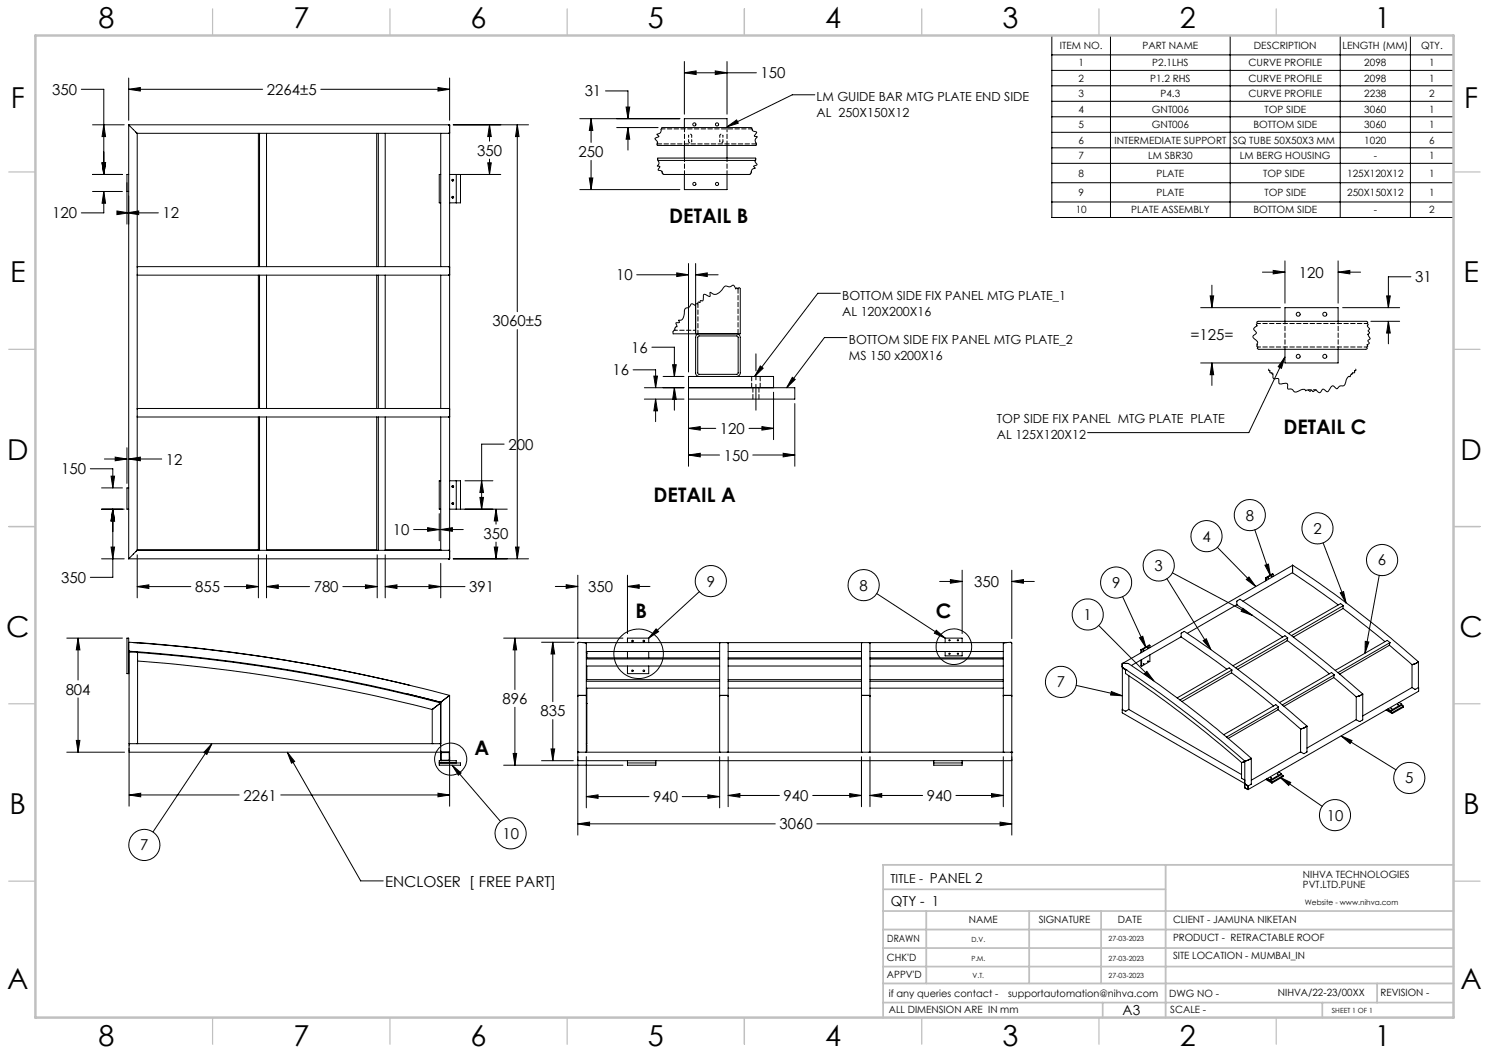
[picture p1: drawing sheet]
<svg xmlns="http://www.w3.org/2000/svg" width="420mm" height="297mm" viewBox="0 0 420 297" stroke-linecap="round" stroke-linejoin="round" font-family="sans-serif">
<g fill="none" stroke="#000" stroke-width=".28">
<path d="M193 17.4v14.8M201.8 20l3.3 .5-3.3 .5zM205.1 17.4v14.8M296.7 10h113.3v51.3h-113.3zM296.7 15.5h113.3M296.7 19.9h113.3M313.2 10v51.3M347 10v51.3M378 10v51.3M397.8 10v51.3M22.9 25.2h6.4v24M26.1 35.2h8.9"/>
<path d="M29.3 35.2l.5 3.3h-1zM36.3 25.2l3.3-.5v1zM36.3 22v11.9M36.3 25.2h37.8M36.3 35.2l2.3 2.3M36.3 35.2h90.3M36.3 35.2v122.4M38.4 37.4l.3 .2M38.7 37.6h87.9M38.7 37.6v37.6M72.9 37.6v37.6M73.2 37.6v37.6"/>
<path d="M75.2 37.6v37.6M90.5 25.2h36.3M106.3 37.6v37.6M106.7 37.6v37.6M108.7 37.6v37.6M123.5 24.7l3.3 .5-3.3 .5zM124.3 37.6v37.6M126.6 35.2h.1M126.6 37.6h.1M126.6 35.2l.2 .3zM126.6 35.2h.2v122.4h-.2M126.8 22v11.9"/>
<path d="M126.8 37.4l-.2 .2zM127.8 35.2h21.3M138.1 35.2l.5 3.3h-1zM138.1 35.2v4.6M145.9 35.2l.5 3.3h-1zM145.9 35.2v52.7M163.5 33.5h28.3M166.7 33.5l.5 3.3h-1zM166.7 33.5v6.7M170.8 25.6h6.3v7.9M174 36h11.6M176.6 30.2h1l-.5 3.3z"/>
<path d="M177.1 36l.5 3.3h-1zM177.1 36v6.3M186.7 36h25.2l.2 .2a1.05 1.05 0 0 0 1.3 1v.3l-.6 .9 .8 .2a1.2 1.2 0 0 0-.3 1.9l-.1 .5h-27.7l-.2-.3a1.04 1.04 0 0 0-.6-1.5l.2-.3 1-.5-.6-.5a1.25 1.25 0 0 0 1.2-1.5h.2zM193 20.5l3.4-.5v1zM193 20.5h20.4M193 36v-2.5h12.1v2.5M205.1 35.8l2.7-2 .4 .9zM229.8 26.7h-6.3l-18.4 9.1M296.7 24.2h113.3M296.7 28.6h113.3M296.7 32.9h113.3M296.7 37.3h113.3"/>
<path d="M26.1 49.2h8.4M26.1 54h8.4M28.8 45.9h1l-.5 3.3zM29.3 54l.5 3.3h-1zM29.3 54v6h-6.4M33 59.5l3.3 .5-3.3 .5zM35.8 54h.5M36.3 49.2h-.5v14M124.3 49.2h-.4v8h.4M126.8 49.2h3.1v8h-3.1M128.7 49.2v8M130 49.2h11.3"/>
<path d="M137.6 45.9h1l-.5 3.3zM138.1 44.9v4.3M163.5 53.5h28.3M166.2 50.2h1l-.5 3.3zM166.7 45.2v8.3M185.6 44.6h27.5l.1 .5-.2 .3a.51 .51 0 0 0 .4 .8v.4l-.9 .3 .5 .6a1.19 1.19 0 0 0-1.1 1.4l-.4 .3h-24.3l-.4-.3a.99 .99 0 0 0-1.1-.9l.4-1-.7-.2a1.35 1.35 0 0 0 .1-1.8zM185.7 45.3h27.3M193 49.2v4.3h12.1v-4.3M193 41v3.6M205.1 41v3.6M296.7 41.7h113.3M296.7 46.1h113.3"/>
<path d="M296.7 51.5h113.3M296.7 57h113.3M35.8 60l3.3-.5v1zM35.8 60h8.9M38.7 75.2v2.4M38.7 75.2h87.9M38.7 77.6h87.9M38.7 77.6v37.6M72.9 77.6v37.6M73.2 77.6v37.6M75.2 77.6v37.6M106.3 77.6v37.6"/>
<path d="M106.7 77.6v37.6M108.7 77.6v37.6M124.3 77.6v37.6M126.6 75.2h.1M126.6 77.6l.2-.2zM126.6 77.6h.1M126.6 75.2l.2 .3zM179.6 77.5h14.6M190.9 77l3.3 .5-3.3 .5zM194.2 74.3v30.6M196.2 77.5l3.3-.5v1zM196.2 74.3v19.6"/>
<path d="M196.2 77.5h6.4M356.1 76.8h6.3M359.1 76.3l3.3 .5-3.3 .5zM362.4 73.6v11.9M377.4 76.8l3.4-.5v1zM377.4 73.6v11.9M377.4 76.8h6.4M398 78.1h-6.4v8.7M145.9 93v64.6M183.9 97.9h6.3v8.3M196.2 94.2h-6.3a.58 .58 0 0 1 .1-.9l.4-.1-.1-.6 .3-.5 .4 .1-.3-.9a.7 .7 0 0 1 .9-.3l-.2-.7a1.2 1.2 0 0 0 1.5-1.2l.4-2a1.86 1.86 0 0 0 1.6-1.3l.5-.1 .8 .6 .1-.6 .6 .1 .1-.6 .5 .1 .1-.5 .6 .1 .4-1.9 1.5 .6a.65 .65 0 0 0 .2-.9v-.3a2.01 2.01 0 0 0 3.3-.6l.5-.7a1.12 1.12 0 0 1 1.6-.2l1.1-.5 .7 1.1 .4-.3 .3 .3 .2-.4 .4 .3v12.8h-1M196.2 92.2v2"/>
<path d="M196.2 94.2h1M196.9 94.9l11.1-.1 .2 .3-.1 10.3-.3 .2-10.8-.1-.2-.3zM197.2 94.2a1.02 1.02 0 0 0-1 1v10a1.02 1.02 0 0 0 1 1M197.2 94.2h10.6M207.8 94.2a1.02 1.02 0 0 1 1 1v10a1.02 1.02 0 0 1-1 1M237 82.7h-6.3l-17.8 23.5M238.9 95.2h-6.3l-10.7 14.2M338.7 86.8h22.5M341.3 83.5h1l-.5 3.3zM341.8 80.4v6.4M354.5 90.8l.4-.2h30.5l.4 .2-.2 .5 .3 .3a.71 .71 0 0 0 .4 1.1v.2a.47 .47 0 0 0-.4 .5 .47 .47 0 0 0 .4 .4l-.5 .5 .3 .6a.53 .53 0 0 1 .4 .6 .53 .53 0 0 1-.6 .5l-.1 .2a.57 .57 0 0 1 .4 .6 .57 .57 0 0 1-.6 .5l.2 .4-.4 .2 .3 .4-.4 .2h-30.3l-.4-.2 .3-.4-.4-.3 .2-.3-.2-.2a.73 .73 0 0 0 .2-.7 .73 .73 0 0 0-.5-.6 .78 .78 0 0 1-.6-1.2 .7 .7 0 0 0 .6-.3 .7 .7 0 0 0 0-.8l-.1-.1a.72 .72 0 0 1-.4-.8 .72 .72 0 0 1 .7-.6l.2-.1-.2-.5 .4-.1zM362.4 90.6v-3.8h15v3.8"/>
<path d="M362.4 98.5v3.9h15v-3.9M378.7 86.8h16.1M386.7 90.6h8.1M391.1 83.5h1l-.5 3.3zM391.6 90.6l.5 3.3h-1zM391.6 90.6v6.4M38.7 115.2v2.4M38.7 115.2h87.9M38.7 117.6h87.9M38.7 117.6v37.6M72.9 117.6v37.6M73.2 117.6v37.6"/>
<path d="M75.2 117.6v37.6M106.3 117.6v37.6M106.7 117.6v37.6M108.7 117.6v37.6M124.3 117.6v37.5M126.6 115.2h.1M126.6 117.6l.2-.2zM126.6 117.6h.1M126.6 115.2l.2 .3zM178.6 104.3h6.3v5.1M181.8 109.4h11.1M181.8 112.6h11.1"/>
<path d="M184.4 106.1h1.1l-.6 3.3zM184.9 112.6l.6 3.3h-1.1zM184.9 112.6v6.3M187 106.2h5.9M189.7 102.9h1l-.5 3.3zM190.2 109.4l.5 3.3h-1zM190.2 109.4v6.3M194.2 109.4h30v3.2h-30M214.5 103.2l.8 .7-2.4 2.3zM218.2 110.6v13.4M218.2 109.4v-3.2h-24v25.3M223.5 106.4l.8 .6-2.4 2.4z"/>
<path d="M224.2 113.8v17.7M338.7 102.4h22.5M341.8 102.4l.5 3.3h-1zM341.8 102.4v6.3M357.9 104.1l-.1 .4h.4v.7l.6-.1v.3a.63 .63 0 0 1 .3 .9l.3 .6a.82 .82 0 0 1 1.3 .2v.1a.72 .72 0 0 0 0 .8 .72 .72 0 0 0 .7 .3h.2a1.07 1.07 0 0 1 1.6 .3 .71 .71 0 0 0 .4 1.1 1.13 1.13 0 0 1 1.4 .8 2.86 2.86 0 0 0 2.3-.6 .63 .63 0 0 1 1 .3l.8-.2 .5 .3a.38 .38 0 0 1 .4-.2 .38 .38 0 0 1 .3 .4h.2a.73 .73 0 0 1 .7-.4 .73 .73 0 0 1 .6 .5l.1 .1a.85 .85 0 0 0 1.1-.8 .95 .95 0 0 1 1.2 .6 1.31 1.31 0 0 0 1.2-1.2 .73 .73 0 0 1 .7-.5 .73 .73 0 0 1 .6 .6 .54 .54 0 0 0 .6 .2 .54 .54 0 0 0 .4-.5l.3-.2a1.22 1.22 0 0 0 1.6-1.1 1.62 1.62 0 0 1 1-1.6l.3 .1 .1-.6 .2-.1v-.2l.3 .1v-.4l.5 .1 .1-.7h.3v-.4M362.4 100.7l-.9 3.2-1-.5zM362.4 100.7l-10.2 21.3h-45.4M25.5 132.2h6.3v5.4M28.6 137.6h5.9M29.5 129.5h6.3M31.3 134.3h1l-.5 3.3zM32.5 128.9l3.3 .6-3.3 .5z"/>
<path d="M35.8 126.3v10M36.3 129.5l3.3-.6v1.1zM36.3 129.5h9.3M36.3 137.6h-.5v6h.5M124.3 135.6h-.4v8h.4M126.8 135.6h3.1v8h-3.1M128.7 135.6v8M131.2 135.6h7.8M135.9 135.6l.5 3.3h-1zM142.2 125.3h-6.3v18.3M194.2 128.3l3.3-.5v1.1zM194.2 120.8l3.3-.5v1z"/>
<path d="M194.2 128.3h8.8M194.2 120.8h7.7M211.3 120.8h6.9M212.3 128.3h11.9M214.9 120.3l3.3 .5-3.3 .5zM220.9 127.8l3.3 .5-3.3 .6zM28.6 143.6h6.4M28.6 157.6h6.4M31.3 154.3h1l-.5 3.3zM31.8 143.6l.5 3.3h-1zM31.8 143.6v19.2h-6.3M36.3 157.6h90.3"/>
<path d="M38.6 155.4l-2.3 2.2M38.7 156.5v12.1M38.7 155.2h87.9M38.7 155.2l-.3 .3M38.7 155.1h.1M38.8 155.1h-.1M38.8 155.1h34.1M72.9 156.5v12.1M75.2 155.1h31.1M75.2 156.5v12.1M106.4 156.5v12.1M108.7 156.5v12.1"/>
<path d="M108.7 155.1h15.3M116.7 149.4h7.2M120.6 148.8l3.3 .6-3.3 .5zM123.9 144.9v7.6M124 155.1h.1M124 155.1l.3 .1zM124 155.1h.3M124.3 149.4l3.3-.6v1.1zM124.3 158.9v9.7M124.3 149.4h6.4M124.3 155.1v.1M126.6 155.2h.1"/>
<path d="M126.6 155.2l.2 .3zM126.6 157.6l.2-.2zM126.6 157.6h.1M127.8 157.6h21.3M130 143.6h13.1M135.4 140.3h1l-.5 3.3zM139.4 154.3h1l-.5 3.3zM139.9 143.6l.5 3.3h-1zM139.9 143.6v4.2M139.9 152.9v4.7M145.4 154.3h1l-.5 3.3zM343.4 154.4l10.8 11"/>
<path d="M353.9 149.4l4.5 13M356.8 159.4l1-.3 .6 3.3zM364.6 159.5l7.7 5.1 8.6 6.3 11.4 9.1 7.8 6.7M364.6 159.5v1.1M364.6 159.5l-47.9 27.6M373.2 153.1l6.5 17M18.8 180h15.7M22 180l.5 3.3h-1zM22 180v11.8M35.8 180h.5v10h-.5zM38.7 165.4l3.3-.4v1zM38.7 165.4h15.1"/>
<path d="M63.2 165.4h9.7M69.6 165l3.3 .4-3.3 .6zM75.2 165.4l3.3-.4v1zM75.2 165.4h12.1M96.7 165.4h9.7M103.1 165l3.3 .4-3.3 .6zM108.7 165.4l3.3-.4v1zM108.7 165.4h22.5M121 165l3.3 .4-3.3 .6zM142.1 180h33.6M145.2 180l.5 3.3h-1zM145.2 180v14.5"/>
<path d="M156.6 165.4h6.4M159.7 164.9l3.3 .5-3.3 .5zM163 162.2v17.9M177 165.4l3.3-.5v1zM177 165.4h6.3M177 162.2v16.5M183 180h-6v1.3M183 180v1.3M185.1 177.4l.7 .7-2.8 1.9zM197.3 166.9l-14.3 13.1M247.3 167.4l19.3 12.6M264.1 177.8l2.5 2.2-3-1.4z"/>
<path d="M265 164h6.4M266.6 180h4.8v1.3M266.6 180v1.3M268.1 163.5l3.3 .5-3.3 .5zM271.4 160.8v17.9M285.4 164l3.3-.5v1zM285.4 160.8v19.3M285.4 164h6.3M309.9 176.4l15.6 15.6M316.7 168.3l6.6 14.4M321.4 179.9l.9-.4 1 3.2zM329.1 163.2l12.5 20"/>
<path d="M330.7 161.6l22.5 12M333.2 179.6v-1l.8-.5 7.8 5.3 13.4 10.1 13.5 11.3M333.2 179.6l12.9 9.1M333.2 179.6l-14.1 8.1M348.9 170.6v-1l.9-.6 7.7 5.3 6.7 4.9 8.6 6.7 11.6 9.9M348.9 170.6l12.9 9.1M348.9 170.6l-14 8M350.6 171.6l2.6 2-3.1-1.2zM351.5 163.4l.8-.7 1.9 2.7zM357 162.9l.2 .2M357 162.9v.9M357.2 163.1v.6"/>
<path d="M357.6 163v.2zM359.1 162l-1.9 1.1M359.1 162v.6M359.1 162l-.2-.1-1.9 1M363.2 179.9l-14.7 8.4M363.2 179.9l-.8-.6-14.6 8.5M363.2 179.9l-.1 .8-14 8.1M364.6 161.5l12.9 9.1M364.6 160.4v.2M364.6 161.5l-14 8.1M364.6 160.6v.9M378 167.2l1-.3 .7 3.2z"/>
<path d="M378.8 171.6l11.9 9.4M378.9 170.8l-14.6 8.5M378.9 170.8l-.8-.6-14.6 8.5M378.9 170.8l-.1 .9-14 8M389 162.3l-4 22M22 196.8v15.4M36.3 183.4v.2a491.8 491.8 0 0 1 88 14.5M36.3 181.4v-.1a468.8 468.8 0 0 1 90.5 14.8M36.4 183.6l1.1 .2M37.6 181.3h.9M38.7 181.3a474.1 474.1 0 0 1 76.9 12M38.8 184l-2.4-.1v25.9"/>
<path d="M38.8 186.4a478.8 478.8 0 0 1 83.1 13.7M38.8 184v2.4M38.8 184a475.4 475.4 0 0 1 85.5 14.3M38.8 186.4v23.4M115 195.7l9.3 2.4M122.2 199.9l-.3 .2M124 198.5l-1.8 1.4M124.3 198.3l-.3 .2M124.3 198.1v11.7M124.6 197.9l-.3 .2M126.6 196.3l-2 1.6M126.8 196.1v16.1h-.2"/>
<path d="M126.8 196.1l-.2 .2M145.2 199.5v16.3M152.8 181.1h9.2M155.9 181.1l.6 3.4h-1.1zM155.9 181.1v16.8M163 196.3v-14.9l.2-.3 2.2 .4v14.8M163 196.3v15.9M163.2 196.1l-.2 .2M163.2 196.1h1.9M164.3 181.3h119.8M165 181.3h.2M165.1 196.1l.3 .2"/>
<path d="M165.4 183.9l.1 .4M165.4 198.3l.1 .2zM165.4 184.1l.1 .2M165.4 196.3v15.9M165.4 183.8h37.6M165.4 185.9h37.6M165.4 185.6h37.6M165.4 187.9h37.6M165.4 192.2h37.6M165.4 191.7h37.6M165.4 194.1h37.6M165.5 198.5v11.3h-.1"/>
<path d="M165.5 194.1v4.4M165.5 187.9v3.8M165.5 184.3v1.3M177 183.8v1.8M177 187.9v2.1h6v-2.1M183 183.8v1.8M203 196.4v15.8M203.2 196.1l-.2 .3M203.2 181.3a.57 .57 0 0 0-.2 .8v14.3M203.2 196.1h1.9M205.1 196.1l.3 .3M205.1 181.3l.3 .1v15"/>
<path d="M205.4 196.4v15.8M205.4 183.8h37.6M205.4 185.9h37.6M205.4 185.6h37.6M205.4 187.9h37.6M205.4 192.2h37.6M205.4 191.7h37.6M205.4 194.1h37.6M243 196.4v15.8M243.2 196.1l-.2 .3M243.2 181.3a.88 .88 0 0 0-.2 1.1v14M243.2 196.1h1.9"/>
<path d="M245.1 196.1l.3 .3M245.1 181.3h.1a.88 .88 0 0 1 .2 1.1v14M245.4 196.4v15.8M245.4 183.8h37.6M245.4 185.9h37.6M245.4 185.6h37.6M245.4 187.9h37.6M245.4 192.2h37.6M245.4 191.7h37.6M245.4 194.1h37.6M266.6 183.8v1.2h4.8v-1.2M283 196.3v-14.1a.63 .63 0 0 1 .2-.9l2-.2 .2 .3v14.9"/>
<path d="M283 196.3v15.9M283.2 196.1l-.2 .2M283.2 196.1h2M283.4 181.3h-.3M285.2 196.1l.2 .2M285.4 196.3v15.9M303.6 193.3l13 2.9M313.5 195l3.1 1.2-3.3-.2zM316.6 188.4v11.7M316.7 188.3l.9 .6M316.7 188.3v.1M316.7 188.4l.8 .4"/>
<path d="M316.7 187.1l1.6 .1 13.6 9.5 11.4 8.9 9.7 8.3M316.7 187.1h-.2v1.1l9 6.1 9.5 7.1 9.5 7.6 6.6 5.7M317.5 188.8h.1M317.5 188.8l.1 .1M317.5 187.1h.8M317.6 188.9l-.1 1.1 8 5.5 7.6 5.6 7.6 6 9.5 8M317.6 188.9h.1M318.4 190.6v9.5M321.8 186.2v1.6l.2 .1M321.8 183.3v.8M321.8 183.3l.2 .1M322 183.4v.6"/>
<path d="M322 186.1v1.8M322.8 190.1l.7-.7 2 2.6zM324.3 182l-.1-.1-2.4 1.4M324.3 182l-2.3 1.4M324.3 184.7v1.8l-2.3 1.4M324.3 182v.7M339.4 180.7l.9-.5 1.3 3zM347.4 189.7l11.8 9.4M347.5 189l-14.7 8.4M347.5 189l-.8-.6-14.7 8.4M347.5 189l-.2 .8-13.9 8.1M360.6 199.4l-14.6 8.5"/>
<path d="M360.6 199.4l-.7-.6-14.7 8.4M360.6 199.4l-.1 .8-14.1 8.1M363.1 180.7l11.9 9.3M376.2 191.1l6.4 5.5M376.3 190.4l-14.6 8.4M376.3 190.4l-.7-.7-14.7 8.5M376.3 190.4l-.1 .7-14 8.1M382.6 196.6v6.4M382.6 196.5v.1M383.4 196.3l-.8 .2M383.6 196.2l-.2 .1M384.4 195.8l-.8 .4"/>
<path d="M384.4 195.8h.1M384.4 195.8v7.2l-.8 .5-1-.5M385.1 180.9l1 .2-1.1 3.2zM391.5 200l.8 .4M391.9 182l6.4 5.5M392.1 181.3l-.8-.7-14.7 8.5M392.1 181.3l-14.7 8.4M392.1 181.3l-.2 .7-14 8.1M394.3 198.7l.2 .1zM394.6 198.2l.8 .4M395.4 198.6l-3.1 1.8M395.4 198.6v.3"/>
<path d="M395.4 198.9l-3.1 1.8M395.4 198.9l.5 .3M395.9 199.2l-3.2 1.8M395.9 199.2v.3l-3.2 1.8M398.3 187.5h.1M398.3 193.9l-13.9 8M399.1 187.2l-.8 .3M399.3 187.1l-.2 .1M400.1 186.7l-.8 .4M400.1 186.7h.1M400.1 186.7v7.3l-.8 .4-1-.5v-6.4M400.1 193.9v1.1l-48.1 27.7"/>
<path d="M18.8 212.2h16.3M21.5 208.8h1l-.5 3.4zM36.4 209.8h2.4M36.4 211.7v.5h87.9M36.4 209.8v17.6M38.8 209.8h83.1M59.8 209.8l-1.5 3-.8-.6zM59.8 209.8l-16.7 24.9M81 212.2l2.1 2.6-.9 .5zM81 212.2l20.7 36.3h6.4M121.9 209.8h2.4M121.9 200.1v9.7"/>
<path d="M123.9 215.2h6v.6h-6v-1.2h4.8v.6M124.3 209.8v2.4M124.3 212.2h.2M124.4 212.3h2.3v2.1h-2.2zM124.5 212.2l-.2 .1v2.1l.2 .2M124.5 212.2h2.1M126.6 212.2l.2 .1v15.1M126.8 214.3l-.2 .3M127.5 215.8l2.6 2.2-.8 .6zM127.5 215.8l13.7 15.9M142.1 215.8h33.6M144.7 212.5h1l-.5 3.3z"/>
<path d="M152.8 214.6h8.9M155.4 211.2h1.1l-.6 3.4zM155.9 202.9v11.7M163 212.2h2.4M163 214.3v.3h122.4v-.3M163 212.2h.1M163 212.2v23.3M165.4 213.4v14.5M165.4 209.9l.1 .2-.1 1.9M165.4 212.2h37.6M177 214.6v1.2h8v-1.2M177 215.2h8"/>
<path d="M203 212.2h2.4M203 213.4v14.5M205.4 213.4v14.1M205.4 212.2h37.6M243 213.4v14.1M243 212.2h2.4M245.4 212.2h37.6M245.4 213.4v14.1M263.4 214.6v1.2h8v-1.2M263.4 215.2h8M283 213.4v14.1M283 212.2h2.4"/>
<path d="M285.4 212.2h.1M285.4 212.2v23.3M316.6 200.1l.8 .5 1-.5M316.6 200.1l-.1 1 34.6 19.8M318.4 200.1l31.8 18.4M318.4 200.1h.1M350.2 215.1h.1M350.2 215.1v4.4l.9 .5M351 214.8l-.8 .3M351 214.8h.1M351.1 214.7l.1 6.5M351.1 214.7h.1"/>
<path d="M351.2 214.7h.1M352 214.5l-.8 .2M352.2 214.3l-.2 .2M352.9 213.9l-.7 .4M353 213.9v7.3l-.9 .4-.9-.4M353 213.9h-.1M357 219.8l1.8 1.1M357.5 219.6l.8 .4M360.3 218.3h.3zM360.5 200.1l6.4 5.5M360.7 217.7l.8 .5M361.1 219.2l3 1.5-.6 .8z"/>
<path d="M361.1 219.2l11.9 8.2M361.5 218.2l-3.2 1.8M361.5 218.2v.3M361.5 218.5l-3.2 1.8M361.5 218.5l.4 .3M361.9 218.8l-3.1 1.8M361.9 218.8v.2l-3.1 1.9M366.9 205.6v6.4M366.9 212.1l-13.9 8M367.7 205.4l-.8 .2M367.9 205.3l-.2 .1M368.7 204.8v7.3l-1 .5-.8-.6"/>
<path d="M368.7 204.8l-.8 .5M378.3 207.6l3.1 1.3-.6 .8zM378.3 207.6l15.5 9.5M382.6 203l-13.9 8M390.9 200.3l1.8 1M392.3 200.4v.3M392.3 200.7l-1.1-.6 1.5 .9M392.7 201v.3M36.4 224.2l3.3-.5v1.1zM36.4 224.2h31.1M79.2 224.2h47.6M123.5 223.7l3.3 .5-3.3 .6z"/>
<path d="M163 232.4l3.3-.5v1zM163 232.4h55.7M165.4 224.7l3.3-.5v1zM165.4 224.7h17.7M192.4 224.7h10.6M199.7 224.2l3.3 .5-3.3 .5zM205.4 224.4l3.3-.6v1.1zM205.4 224.4h14.5M229.2 224.4h13.8M230.4 232.4h55M239.7 223.8l3.3 .6-3.3 .5zM245.4 224.4l3.3-.6v1.1z"/>
<path d="M245.4 224.4h14.8M269.6 224.4h13.4M279.7 223.8l3.3 .6-3.3 .5zM282.1 231.9l3.3 .5-3.3 .5zM351.1 222.1l.9 .6M351.1 221.2v.9M351.1 220v.2M351.1 221.2l.9 .5M351.2 221.2l.9 .5-.1 1M351.2 221.2h-.1M351.2 221.1l-.1 .1M352 221.7h.1"/>
<path d="M352 221.7v1M358.3 220v.3M358.3 220.3l-1-.6 1.5 .9M358.8 220.6v.3"/>
<circle cx="195.9" cy="35.1" r=".44"/>
<circle cx="202.2" cy="35.1" r=".44"/>
<circle cx="127.7" cy="50.8" r=".23"/>
<circle cx="127.7" cy="55.6" r=".23"/>
<circle cx="127.7" cy="50.8" r=".16"/>
<circle cx="127.7" cy="55.6" r=".16"/>
<circle cx="195.9" cy="51.9" r=".44"/>
<circle cx="202.2" cy="51.9" r=".44"/>
<circle cx="366.2" cy="88.6" r=".55"/>
<circle cx="373.7" cy="88.6" r=".56"/>
<circle cx="366.2" cy="100.5" r=".56"/>
<circle cx="373.7" cy="100.5" r=".57"/>
<circle cx="127.7" cy="137.2" r=".23"/>
<circle cx="127.7" cy="137.2" r=".16"/>
<circle cx="127.7" cy="142" r=".23"/>
<circle cx="127.7" cy="142" r=".18"/>
<circle cx="326.8" cy="159.5" r="4.4"/>
<circle cx="340.3" cy="151.2" r="4.4"/>
<circle cx="352.5" cy="145.3" r="4.4"/>
<circle cx="371.6" cy="149" r="4.4"/>
<circle cx="389.8" cy="157.9" r="4.4"/>
<circle cx="200.5" cy="163.9" r="4.4"/>
<circle cx="243.6" cy="165" r="4.4"/>
<circle cx="306.8" cy="173.3" r="4.4"/>
<circle cx="314.8" cy="164.3" r="4.4"/>
<circle cx="358.6" cy="162.5" r=".07"/>
<circle cx="178.4" cy="189.2" r=".22"/>
<circle cx="178.4" cy="180.8" r=".21"/>
<circle cx="180.1" cy="184.4" r="7"/>
<circle cx="181.6" cy="189.2" r=".23"/>
<circle cx="181.6" cy="180.8" r=".22"/>
<circle cx="267.8" cy="184.4" r=".18"/>
<circle cx="267.8" cy="180.6" r=".17"/>
<circle cx="269.1" cy="182.4" r="5"/>
<circle cx="270.2" cy="184.4" r=".18"/>
<circle cx="270.2" cy="180.6" r=".17"/>
<circle cx="299.3" cy="192.3" r="4.4"/>
<circle cx="322.6" cy="183.4" r=".1"/>
<circle cx="322.6" cy="187.2" r=".1"/>
<circle cx="323.8" cy="186.5" r=".09"/>
<circle cx="323.8" cy="182.7" r=".09"/>
<circle cx="392.5" cy="199.8" r=".1"/>
<circle cx="127.1" cy="214.1" r="4.5"/>
<circle cx="358.5" cy="219.4" r=".09"/>
<circle cx="397.5" cy="219.4" r="4.4"/>
<circle cx="40.7" cy="238.3" r="4.4"/>
<circle cx="144" cy="235.1" r="4.4"/>
<circle cx="376.6" cy="229.9" r="4.4"/>
</g>
<path d="M213.2 115.7v-15.9" fill="none" stroke="#000" stroke-width=".28" stroke-dasharray="15.2 1.3 1.3 1.3" stroke-dashoffset="7.9"/>
<g fill="none" stroke="#c0c0c0" stroke-width=".35">
<path d="M60 2.5v7.5M110 2.5v7.5M160 2.5v7.5M210 2.5v7.5M260 2.5v7.5M310 2.5v7.5M360 2.5v7.5M2.5 48.5h7.5M410 48.5h7.5M2.5 98.5h7.5M410 98.5h7.5M2.5 148.5h7.5"/>
<path d="M410 148.5h7.5M2.5 198.5h7.5M410 198.5h7.5M2.5 248.5h7.5M410 248.5h7.5M60 287v7.5M110 287v7.5M160 287v7.5M210 287v7.5M260 287v7.5M310 287v7.5M360 287v7.5"/>
</g>
<g fill="none" stroke="#c0c0c0" stroke-width=".5">
<path d="M249.1 257h160.9M249.1 250.8h79.7M261.3 257v20.4M290.3 257v20.4M310.6 257v20.4M328.8 243.9v43.1M410 243.9h-160.9v43.1M249.1 272.6h160.9M249.1 267.4h160.9M249.1 262.2h160.9M249.1 277.4h160.9M388.4 277.4v5.4"/>
<path d="M249.1 282.8h160.9M311 282.8v4.2M373 282.8v4.2"/>
</g>
<path d="M10 10h400v277h-400z" fill="none" stroke="#c0c0c0" stroke-width=".7"/>
<g fill="#000">
<path d="M223.5 106.4l.8 .6-2.4 2.4zM205.1 35.8l2.7-2 .4 .9zM362.4 100.7l-.9 3.2-1-.5z"/>
<path d="M36.4 224.2l3.3-.5v1.1zM123.5 223.7l3.3 .5-3.3 .6zM22 180l.5 3.3h-1zM21.5 208.8h1l-.5 3.4zM127.5 215.8l2.6 2.2-.8 .6zM59.8 209.8l-1.5 3-.8-.6zM81 212.2l2.1 2.6-.9 .5zM139.9 143.6l.5 3.3h-1zM139.4 154.3h1l-.5 3.3zM138.1 35.2l.5 3.3h-1zM137.6 45.9h1l-.5 3.3zM36.3 25.2l3.3-.5v1zM123.5 24.7l3.3 .5-3.3 .5zM145.9 35.2l.5 3.3h-1zM145.4 154.3h1l-.5 3.3zM69.6 165l3.3 .4-3.3 .6zM38.7 165.4l3.3-.4v1zM75.2 165.4l3.3-.4v1zM103.1 165l3.3 .4-3.3 .6zM121 165l3.3 .4-3.3 .6zM108.7 165.4l3.3-.4v1zM31.3 154.3h1l-.5 3.3zM31.8 143.6l.5 3.3h-1zM28.8 45.9h1l-.5 3.3zM29.3 35.2l.5 3.3h-1zM135.4 140.3h1l-.5 3.3zM135.9 135.6l.5 3.3h-1zM32.5 128.9l3.3 .6-3.3 .5zM36.3 129.5l3.3-.6v1.1zM35.8 60l3.3-.5v1zM33 59.5l3.3 .5-3.3 .5zM28.8 45.9h1l-.5 3.3zM29.3 54l.5 3.3h-1zM31.3 134.3h1l-.5 3.3zM31.8 143.6l.5 3.3h-1zM124.3 149.4l3.3-.6v1.1zM120.6 148.8l3.3 .6-3.3 .5zM199.7 224.2l3.3 .5-3.3 .5zM165.4 224.7l3.3-.5v1zM205.4 224.4l3.3-.6v1.1zM239.7 223.8l3.3 .6-3.3 .5zM245.4 224.4l3.3-.6v1.1zM279.7 223.8l3.3 .6-3.3 .5zM163 232.4l3.3-.5v1zM282.1 231.9l3.3 .5-3.3 .5zM145.2 180l.5 3.3h-1zM144.7 212.5h1l-.5 3.3zM155.9 181.1l.6 3.4h-1.1zM155.4 211.2h1.1l-.6 3.4zM177 165.4l3.3-.5v1zM159.7 164.9l3.3 .5-3.3 .5zM268.1 163.5l3.3 .5-3.3 .5zM285.4 164l3.3-.5v1zM185.1 177.4l.7 .7-2.8 1.9zM264.1 177.8l2.5 2.2-3-1.4zM378 167.2l1-.3 .7 3.2zM322.8 190.1l.7-.7 2 2.6zM339.4 180.7l.9-.5 1.3 3zM350.6 171.6l2.6 2-3.1-1.2zM385.1 180.9l1 .2-1.1 3.2zM378.3 207.6l3.1 1.3-.6 .8zM351.5 163.4l.8-.7 1.9 2.7zM313.5 195l3.1 1.2-3.3-.2zM356.8 159.4l1-.3 .6 3.3zM361.1 219.2l3 1.5-.6 .8zM321.4 179.9l.9-.4 1 3.2zM194.2 128.3l3.3-.5v1.1zM220.9 127.8l3.3 .5-3.3 .6zM194.2 120.8l3.3-.5v1zM214.9 120.3l3.3 .5-3.3 .5zM189.7 102.9h1l-.5 3.3zM190.2 109.4l.5 3.3h-1zM184.4 106.1h1.1l-.6 3.3zM184.9 112.6l.6 3.3h-1.1zM196.2 77.5l3.3-.5v1zM190.9 77l3.3 .5-3.3 .5zM214.5 103.2l.8 .7-2.4 2.3zM201.8 20l3.3 .5-3.3 .5zM193 20.5l3.4-.5v1zM166.7 33.5l.5 3.3h-1zM166.2 50.2h1l-.5 3.3zM177.1 36l.5 3.3h-1zM176.6 30.2h1l-.5 3.3zM377.4 76.8l3.4-.5v1zM359.1 76.3l3.3 .5-3.3 .5zM341.3 83.5h1l-.5 3.3zM341.8 102.4l.5 3.3h-1zM391.6 90.6l.5 3.3h-1zM391.1 83.5h1l-.5 3.3z"/>
</g>
<path d="M190.4 93.1h5.8M354.9 97.9h30.5M369.1 109.9h2.1" fill="none" stroke="#000" stroke-width=".28" stroke-dasharray="1.3 .6" stroke-dashoffset=".6"/>
<path d="M193.1 44.6v4.6M205.1 49.2v-4.6M196.9 94.1v-8.3" fill="none" stroke="#000" stroke-width=".28" stroke-dasharray="1.3 .6" stroke-dashoffset=".2"/>
<path d="M193.1 35.9v5.1M205.1 41v-5.1M208.2 94.1v-12.6M212 106.1v3.2M212.4 109.3v3.2M214.1 112.5v-3.2M214.4 109.3v-3.2" fill="none" stroke="#000" stroke-width=".28" stroke-dasharray="1.3 .6"/>
<path d="M194.2 38.3v1.6M195.1 39.9v-1.6M203 39.9v-1.6M203.9 38.3v1.6" fill="none" stroke="#000" stroke-width=".28" stroke-dasharray="1.3 .6" stroke-dashoffset=".8"/>
<path d="M194.2 39.9a.44 .44 0 0 0 .5 .4 .44 .44 0 0 0 .4-.4M195.1 38.3a.44 .44 0 0 0-.4-.5 .44 .44 0 0 0-.5 .5M203 38.3a.44 .44 0 0 1 .5-.5 .44 .44 0 0 1 .4 .5M203.9 39.9a.44 .44 0 0 1-.4 .4 .44 .44 0 0 1-.5-.4" fill="none" stroke="#000" stroke-width=".28" stroke-dasharray="1.3 .6" stroke-dashoffset=".7"/>
<path d="M186.7 36.3h25.3" fill="none" stroke="#000" stroke-width=".28" stroke-dasharray="1.3 .6" stroke-dashoffset=".4"/>
<path d="M185.5 40.6h27.7" fill="none" stroke="#000" stroke-width=".28" stroke-dasharray="1.3 .6" stroke-dashoffset=".1"/>
<path d="M354.8 91.2h30.8M362.5 90.6v7.9M377.5 98.5v-7.9" fill="none" stroke="#000" stroke-width=".28" stroke-dasharray="1.3 .6" stroke-dashoffset=".5"/>
<g font-size="8.1">
<text x="27.8" y="8">8</text>
<text x="82.8" y="8">7</text>
<text x="132.8" y="8">6</text>
<text x="182.8" y="8">5</text>
<text x="232.8" y="8">4</text>
<text x="282.8" y="8">3</text>
<text x="332.8" y="8">2</text>
<text x="387.8" y="8">1</text>
<text x="3" y="30.4">F</text>
<text x="413" y="30.4">F</text>
<text x="2.8" y="79.6">E</text>
<text x="412.8" y="79.6">E</text>
<text x="2" y="129.6">D</text>
<text x="412" y="129.6">D</text>
<text x="1.7" y="179.6">C</text>
<text x="411.7" y="179.6">C</text>
<text x="2.7" y="229.6">B</text>
<text x="412.7" y="229.6">B</text>
<text x="2" y="278.9">A</text>
<text x="412" y="278.9">A</text>
<text x="27.8" y="295">8</text>
<text x="82.8" y="295">7</text>
<text x="132.8" y="295">6</text>
<text x="182.8" y="295">5</text>
<text x="232.8" y="295">4</text>
<text x="282.8" y="295">3</text>
<text x="332.8" y="295">2</text>
<text x="387.8" y="295">1</text>
</g>
<g font-size="5.6">
<text x="188.8" y="63">DETAIL B</text>
<text x="362" y="122.5">DETAIL C</text>
<text x="184.4" y="141.7">DETAIL A</text>
<text x="179.2" y="174.3">B</text>
<text x="264" y="174.2">C</text>
<text x="133.8" y="213">A</text>
</g>
<g font-size="4.2">
<text x="214.6" y="22.1">150</text>
<text x="14.7" y="26.8">350</text>
<text x="75.3" y="26.8">2264±5</text>
<text x="164.9" y="27.2">31</text>
<text x="134.6" y="43.9">350</text>
<text x="163.2" y="44.3">250</text>
<text x="14.7" y="61.6">120</text>
<text x="45.9" y="61.6">12</text>
<text x="173.8" y="79.1">10</text>
<text x="366.4" y="78.3">120</text>
<text x="399.2" y="79.7">31</text>
<text x="138.9" y="92">3060±5</text>
<text x="178" y="99.5">16</text>
<text x="335.8" y="96">=125=</text>
<text x="172.8" y="105.9">16</text>
<text x="203.1" y="122.4">120</text>
<text x="46.8" y="131">12</text>
<text x="143.4" y="126.9">200</text>
<text x="204.1" y="129.9">150</text>
<text x="17.3" y="133.8">150</text>
<text x="351.4" y="146.8">8</text>
<text x="110.8" y="150.9">10</text>
<text x="136.4" y="151.9">350</text>
<text x="339.2" y="152.8">4</text>
<text x="370.5" y="150.6">2</text>
<text x="325.7" y="161">3</text>
<text x="388.7" y="159.5">6</text>
<text x="17.3" y="164.4">350</text>
<text x="55" y="167">855</text>
<text x="88.5" y="167">780</text>
<text x="132.4" y="167">391</text>
<text x="165.9" y="167">350</text>
<text x="199.3" y="165.4">9</text>
<text x="242.5" y="166.6">8</text>
<text x="274.8" y="165.6">350</text>
<text x="313.7" y="165.8">9</text>
<text x="305.7" y="174.8">1</text>
<text x="18.5" y="195.9">804</text>
<text x="298.1" y="193.9">7</text>
<text x="141.7" y="198.6">896</text>
<text x="152.4" y="202">835</text>
<text x="396.4" y="221">5</text>
<text x="68.7" y="225.8">2261</text>
<text x="184.2" y="226.3">940</text>
<text x="221" y="225.9">940</text>
<text x="261.4" y="225.9">940</text>
<text x="219.9" y="234">3060</text>
<text x="374.2" y="231.4">10</text>
<text x="39.6" y="239.9">7</text>
<text x="141.7" y="236.6">10</text>
<text x="108.6" y="250.1">ENCLOSER [ FREE PART]</text>
</g>
<g font-size="3.9">
<text x="251.3" y="255.4">QTY - 1</text>
<text x="316.7" y="286.4">A3</text>
</g>
<g font-size="3.5">
<text x="230.4" y="28.6">LM GUIDE BAR MTG PLATE END SIDE</text>
<text x="230.4" y="33.1">AL 250X150X12</text>
<text x="237.6" y="84.6">BOTTOM SIDE FIX PANEL MTG PLATE_1</text>
<text x="237.6" y="89.2">AL 120X200X16</text>
<text x="239.4" y="97.1">BOTTOM SIDE FIX PANEL MTG PLATE_2</text>
<text x="239.4" y="101.6">MS 150 x200X16</text>
<text x="281.2" y="119.3">TOP SIDE FIX PANEL MTG PLATE PLATE</text>
<text x="281.2" y="123.8">AL 125X120X12</text>
<text x="251.2" y="249.1">TITLE - PANEL 2</text>
</g>
<g font-size="2.8">
<text x="299" y="13.8">ITEM NO.</text>
<text x="322.3" y="13.8">PART NAME</text>
<text x="353.7" y="13.8">DESCRIPTION</text>
<text x="378.7" y="13.8">LENGTH (MM)</text>
<text x="400.9" y="13.8">QTY.</text>
<text x="304.2" y="18.7">1</text>
<text x="304.2" y="23.1">2</text>
<text x="324.4" y="23.1">P1.2 RHS</text>
<text x="325" y="18.7">P2.1LHS</text>
<text x="352.1" y="18.7">CURVE PROFILE</text>
<text x="352.1" y="23.1">CURVE PROFILE</text>
<text x="384.8" y="18.7">2098</text>
<text x="384.8" y="23.1">2098</text>
<text x="403.1" y="18.7">1</text>
<text x="403.1" y="23.1">1</text>
<text x="304.2" y="27.4">3</text>
<text x="327.3" y="27.4">P4.3</text>
<text x="352.1" y="27.4">CURVE PROFILE</text>
<text x="384.8" y="27.4">2238</text>
<text x="403.1" y="27.4">2</text>
<text x="304.2" y="31.8">4</text>
<text x="324.9" y="31.8">GNT006</text>
<text x="356.7" y="31.8">TOP SIDE</text>
<text x="384.8" y="31.8">3060</text>
<text x="403.1" y="31.8">1</text>
<text x="304.2" y="36.2">5</text>
<text x="304.2" y="40.5">6</text>
<text x="314.4" y="40.5">INTERMEDIATE SUPPORT</text>
<text x="324.9" y="36.2">GNT006</text>
<text x="347.7" y="40.5">SQ TUBE 50X50X3 MM</text>
<text x="353.6" y="36.2">BOTTOM SIDE</text>
<text x="384.8" y="36.2">3060</text>
<text x="384.8" y="40.5">1020</text>
<text x="403.1" y="36.2">1</text>
<text x="403.1" y="40.5">6</text>
<text x="304.2" y="44.9">7</text>
<text x="323.9" y="44.9">LM SBR30</text>
<text x="349.8" y="44.9">LM BERG HOUSING</text>
<text x="387.5" y="44.9">-</text>
<text x="403.1" y="44.9">1</text>
<text x="304.2" y="49.8">8</text>
<text x="326.3" y="49.8">PLATE</text>
<text x="356.3" y="49.8">TOP SIDE</text>
<text x="380" y="49.8">125X120X12</text>
<text x="403.1" y="49.8">1</text>
<text x="304.2" y="55.3">9</text>
<text x="326.3" y="55.3">PLATE</text>
<text x="356.7" y="55.3">TOP SIDE</text>
<text x="380" y="55.3">250X150X12</text>
<text x="403.1" y="55.3">1</text>
<text x="303.4" y="60.2">10</text>
<text x="319.1" y="60.2">PLATE ASSEMBLY</text>
<text x="353.6" y="60.2">BOTTOM SIDE</text>
<text x="387.5" y="60.2">-</text>
<text x="403.1" y="60.2">2</text>
<text x="367.5" y="247.7">NIHVA TECHNOLOGIES</text>
<text x="367.5" y="250.5">PVT.LTD.PUNE</text>
<text x="273.3" y="260.4">NAME</text>
<text x="293" y="260.4">SIGNATURE</text>
<text x="315.3" y="260.5">DATE</text>
<text x="330.9" y="260.5">CLIENT - JAMUNA NIKETAN</text>
<text x="250.3" y="265.7">DRAWN</text>
<text x="330.9" y="265.5">PRODUCT - RETRACTABLE ROOF</text>
<text x="250.2" y="271.1">CHK'D</text>
<text x="250.2" y="275.8">APPV'D</text>
<text x="330.9" y="270.6">SITE LOCATION - MUMBAI_IN</text>
<text x="250.7" y="281.1">if any queries contact -</text>
<text x="284.3" y="281.1">supportautomation@nihva.com</text>
<text x="329.8" y="281.3">DWG NO -</text>
<text x="360.5" y="281.1">NIHVA/22-23/00XX</text>
<text x="389.4" y="281.1">REVISION -</text>
<text x="250.7" y="285.6">ALL DIMENSION ARE IN mm</text>
<text x="330.1" y="285.7">SCALE -</text>
</g>
<text font-size="2.1" x="368.1" y="255.1">Website - www.nihva.com</text>
<g font-size="2">
<text x="274" y="265.6">D.V.</text>
<text x="312.7" y="265.5">27-03-2023</text>
<text x="274" y="271.1">P.M.</text>
<text x="274.4" y="275.8">V.T.</text>
<text x="312.7" y="271.1">27-03-2023</text>
<text x="312.7" y="275.8">27-03-2023</text>
<text x="375.7" y="285.6">SHEET 1 OF 1</text>
</g>
</svg>
